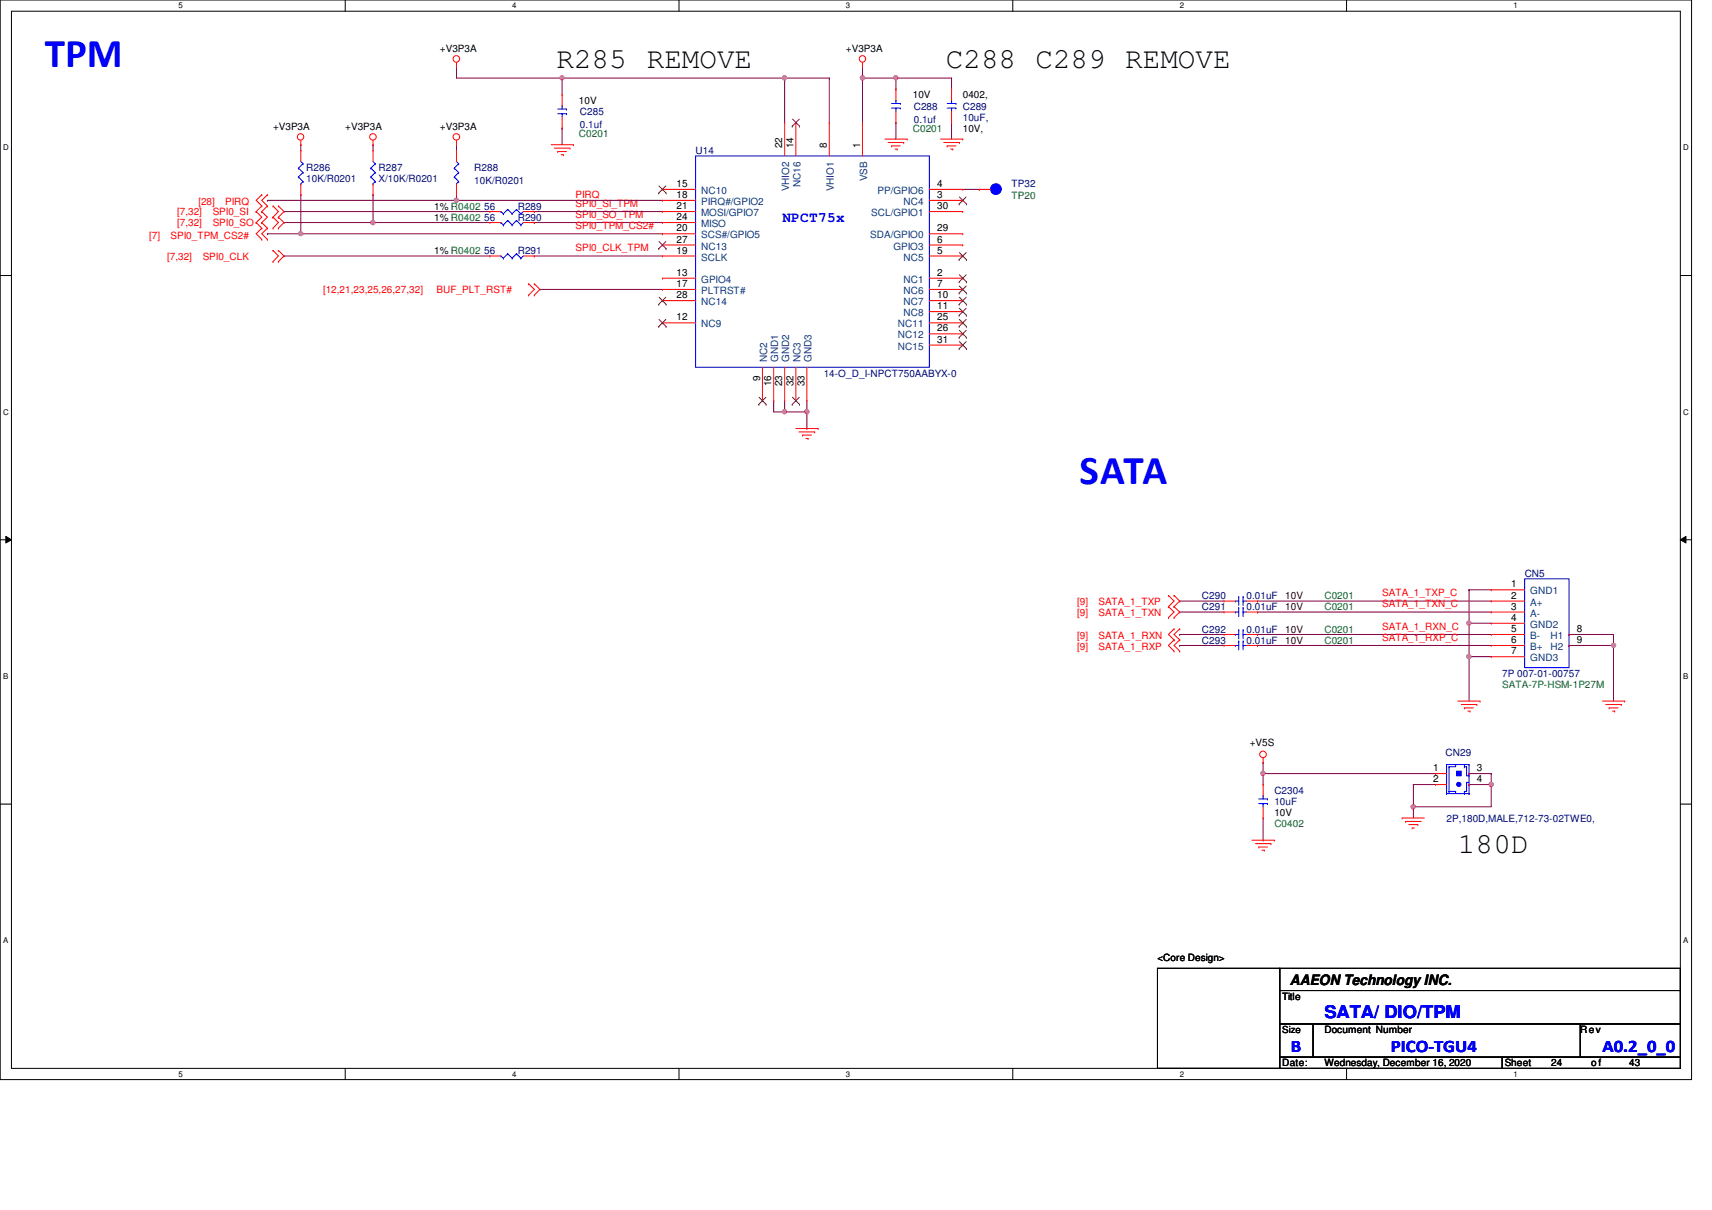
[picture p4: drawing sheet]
<svg xmlns="http://www.w3.org/2000/svg" width="297mm" height="210mm" viewBox="0 0 297 210" stroke-linecap="round" stroke-linejoin="round" font-family="sans-serif">
<path d="M0 0h293.5v187.3h-293.5zM2 1.9h289.5v183.4h-289.5z" fill="none" stroke="#000" stroke-width=".17"/>
<g fill="#fff">
<path d="M30.9 .2h.8v1.5h-.8z"/>
<path d="M30.9 185.5h.8v1.6h-.8z"/>
</g>
<path d="M59.9 0v1.9M59.9 185.3v2" fill="none" stroke="#000" stroke-width=".17"/>
<g fill="#fff">
<path d="M88.9 .2h.7v1.5h-.7z"/>
<path d="M88.9 185.5h.7v1.6h-.7z"/>
</g>
<path d="M117.8 0v1.9M117.8 185.3v2" fill="none" stroke="#000" stroke-width=".17"/>
<g fill="#fff">
<path d="M146.8 .2h.7v1.5h-.7z"/>
<path d="M146.8 185.5h.7v1.6h-.7z"/>
</g>
<path d="M175.7 0v1.9M175.7 185.3v2" fill="none" stroke="#000" stroke-width=".17"/>
<g fill="#fff">
<path d="M204.7 .2h.7v1.5h-.7z"/>
<path d="M204.7 185.5h.7v1.6h-.7z"/>
</g>
<path d="M233.6 0v1.9M233.6 185.3v2" fill="none" stroke="#000" stroke-width=".17"/>
<g fill="#fff">
<path d="M262.6 .2h.8v1.5h-.8z"/>
<path d="M262.6 185.5h.8v1.6h-.8z"/>
<path d="M.5 24.8h1v1.6h-1z"/>
<path d="M292.1 24.8h.9v1.6h-.9z"/>
<path d="M.5 70.7h1v1.5h-1z"/>
<path d="M292.1 70.7h.9v1.5h-.9z"/>
</g>
<path d="M0 47.8h2M291.5 47.8h2" fill="none" stroke="#000" stroke-width=".17"/>
<g fill="#fff">
<path d="M.5 116.5h.9v1.6h-.9z"/>
<path d="M292.1 116.5h.8v1.6h-.8z"/>
</g>
<path d="M0 93.6h2M1 93l1 .6-1 .6zM291.5 93.6l1-.6v1.2zM291.5 93.6h2" fill="none" stroke="#000" stroke-width=".17"/>
<path d="M1 93l1 .6-1 .6zM291.5 93.6l1-.6v1.2z" fill="#000"/>
<g fill="#fff">
<path d="M.5 162.4h.9v1.5h-.9z"/>
<path d="M292.1 162.4h.8v1.5h-.8z"/>
</g>
<path d="M0 139.5h2M291.5 139.5h2" fill="none" stroke="#000" stroke-width=".17"/>
<g fill="none" stroke="#800040" stroke-width=".17">
<path d="M204.7 104.3h.1M204.7 106.2h.1M204.7 104.3h7.7M204.7 106.2h7.7M218.2 104.3h.1M218.2 106.2h.1M218.2 104.3h40.5M218.2 106.2h40.5M254.9 113.9h.1M254.9 102.3h.1M254.9 108.1h.1M254.9 102.3v5.8"/>
<path d="M254.9 113.9v7.7M254.9 102.3h3.8M254.9 108.1h3.8"/>
</g>
<circle cx="254.9" cy="108.1" r=".37" fill="#f0f"/>
<circle cx="254.9" cy="108.1" r=".37" fill="none" stroke="#f0f" stroke-width=".17"/>
<path d="M204.7 110.1h.1M204.7 112h.1M204.7 110.1h7.7M204.7 112h7.7M218.2 110.1h.1M218.2 112h.1M218.2 110.1h40.5M218.2 112h40.5M254.9 108.1h.1M254.9 113.9h.1M254.9 108.1v5.8M254.9 113.9h3.8" fill="none" stroke="#800040" stroke-width=".17"/>
<circle cx="254.9" cy="113.9" r=".37" fill="#f0f"/>
<circle cx="254.9" cy="113.9" r=".37" fill="none" stroke="#f0f" stroke-width=".17"/>
<path d="M272.2 110.1h.1M272.2 112h.1M272.2 110.1h7.7M272.2 112h7.7M279.9 110.1h.1M279.9 112h.1M279.9 110.1v11.5" fill="none" stroke="#800040" stroke-width=".17"/>
<circle cx="280" cy="111.9" r=".37" fill="#f0f"/>
<circle cx="280" cy="111.9" r=".37" fill="none" stroke="#f0f" stroke-width=".17"/>
<g fill="none" stroke="#800040" stroke-width=".17">
<path d="M79.2 11.6h.1M79.2 11.6v1.9h64.7M97.5 13.5h.1M136.1 13.5h.1M136.1 13.5v7.8M143.9 13.5h.1M143.9 13.5v7.8M149.6 13.5h.1M149.6 11.6v1.9M49.3 38.6h.1M49.3 36.7h.1M49.3 38.6h15.4"/>
<path d="M49.3 36.7h35.7M92.7 38.6h.1M92.7 36.7h.1M92.7 38.6h22.2M92.7 36.7h22.2M46.4 40.6h.1M46.4 40.6h5.8M49.3 44.4h.1M49.3 44.4h35.7M92.7 44.4h.1M92.7 44.4h22.2M93.7 50.2h.1"/>
<path d="M93.7 50.2h21.2"/>
</g>
<circle cx="97.5" cy="13.5" r=".38" fill="#f0f"/>
<circle cx="97.5" cy="13.5" r=".38" fill="none" stroke="#f0f" stroke-width=".17"/>
<circle cx="136.1" cy="13.5" r=".38" fill="#f0f"/>
<circle cx="136.1" cy="13.5" r=".38" fill="none" stroke="#f0f" stroke-width=".17"/>
<path d="M149.6 13.5h5.8M155.4 13.5h.1M155.4 15.5h.1M155.4 13.5v2M155.4 21.3h.1M155.4 21.3v2.8M165.1 21.3h.1M165.1 21.3v2.8" fill="none" stroke="#800040" stroke-width=".17"/>
<circle cx="155.4" cy="13.5" r=".38" fill="#f0f"/>
<circle cx="155.4" cy="13.5" r=".38" fill="none" stroke="#f0f" stroke-width=".17"/>
<path d="M149.6 13.5v7.8M149.6 21.3h.1" fill="none" stroke="#800040" stroke-width=".17"/>
<circle cx="149.6" cy="13.5" r=".38" fill="#f0f"/>
<circle cx="149.6" cy="13.5" r=".38" fill="none" stroke="#f0f" stroke-width=".17"/>
<g fill="none" stroke="#800040" stroke-width=".17">
<path d="M97.5 13.5h.1M97.5 13.5v2.9M155.4 13.5h9.7M165.1 13.5h.1M165.1 15.5h.1M165.1 13.5v2M97.5 22.2h.1M97.5 22.2v2.9M134.2 69.5h.1M134.2 69.5v2h1.9M136.1 71.5h.1M140 71.5h.1"/>
<path d="M140 74.3h.1M140 69.5v4.8"/>
</g>
<circle cx="140" cy="71.4" r=".38" fill="#f0f"/>
<circle cx="140" cy="71.4" r=".38" fill="none" stroke="#f0f" stroke-width=".17"/>
<path d="M136.1 71.5h.1M136.1 69.5v2" fill="none" stroke="#800040" stroke-width=".17"/>
<circle cx="136.1" cy="71.4" r=".38" fill="#f0f"/>
<circle cx="136.1" cy="71.4" r=".38" fill="none" stroke="#f0f" stroke-width=".17"/>
<path d="M64.7 33.8h.1M64.7 38.6h.1M64.7 33.8v4.8M64.7 38.6h20.3M79.2 33.8h.1M79.2 34.8h.1M79.2 25.1h.1M79.2 25.1v1M79.2 33.8v1M79.2 34.8h35.7M136.1 71.5h3.9M140 71.5h.1" fill="none" stroke="#800040" stroke-width=".17"/>
<circle cx="64.7" cy="38.6" r=".38" fill="#f0f"/>
<circle cx="64.7" cy="38.6" r=".38" fill="none" stroke="#f0f" stroke-width=".17"/>
<path d="M52.2 25.1h.1M52.2 33.8h.1M52.2 25.1v1M52.2 33.8v6.8M64.7 25.1h.1M64.7 25.1v1M52.2 40.6h.1M52.2 40.6h62.7" fill="none" stroke="#800040" stroke-width=".17"/>
<circle cx="52.2" cy="40.5" r=".37" fill="#f0f"/>
<circle cx="52.2" cy="40.5" r=".37" fill="none" stroke="#f0f" stroke-width=".17"/>
<path d="M167 32.9h2.9M169.9 32.9h.1M219.2 132.2h.1M219.2 132.2v2h29.9M249.1 134.2h.1M219.2 145.8h.1M219.2 141.9v3.9" fill="none" stroke="#800040" stroke-width=".17"/>
<circle cx="219.1" cy="134.1" r=".38" fill="#f0f"/>
<circle cx="219.1" cy="134.1" r=".38" fill="none" stroke="#f0f" stroke-width=".17"/>
<path d="M219.2 134.2h.1M219.2 134.2v1.9M245.2 140h.1M245.2 140h13.5" fill="none" stroke="#800040" stroke-width=".17"/>
<circle cx="245.2" cy="139.9" r=".38" fill="#f0f"/>
<circle cx="245.2" cy="139.9" r=".38" fill="none" stroke="#f0f" stroke-width=".17"/>
<path d="M245.2 140h.1M245.2 140v1.9M254.9 134.2h.1M254.9 136.1h.1M254.9 134.2h3.8M258.7 134.2h.1M258.7 134.2v1.9h-3.8" fill="none" stroke="#800040" stroke-width=".17"/>
<circle cx="258.7" cy="136.1" r=".37" fill="#f0f"/>
<circle cx="258.7" cy="136.1" r=".37" fill="none" stroke="#f0f" stroke-width=".17"/>
<path d="M46.4 34.8h.1M46.4 34.8h32.8M245.2 136.1h.1M245.2 136.1h3.9M245.2 136.1v3.9M258.7 136.1h.1M258.7 136.1v3.9" fill="none" stroke="#800040" stroke-width=".17"/>
<circle cx="79.2" cy="34.7" r=".37" fill="#f0f"/>
<circle cx="79.2" cy="34.7" r=".37" fill="none" stroke="#f0f" stroke-width=".17"/>
<g fill="none" stroke="#f00" stroke-width=".17">
<path d="M79.2 11.6h.1M79.2 10.8v.8M149.6 11.6h.1M149.6 10.8v.8M155.4 15.5h.1M155.4 15.5v1.9M155.4 19.3v2M44.4 38.6h.1M44.4 36.7h.1M44.4 38.6l1 1M44.4 36.7l1 1-1 .9M45.4 38.6h.1"/>
<path d="M45.4 39.6h.1M45.4 36.7h.1M45.4 33.8h.1M45.4 35.7h.1M45.4 33.8l-1 1 1 .9M45.4 38.6l1 1M45.4 36.7l1 1-1 .9M45.4 39.6l-1 1 1 .9M45.4 35.7l-1 1M46.4 39.6h.1M46.4 33.8h.1M46.4 35.7h.1"/>
<path d="M46.4 39.6l-1 1 1 .9M46.4 35.7l-1 1M46.4 33.8l-1 1 1 .9M47.4 39.6h.1M47.4 37.7h.1M47.4 35.7h.1M47.4 37.7l.9 .9-.9 1M47.4 35.7l.9 1-.9 1M48.3 37.7h.1M48.3 39.6h.1M48.3 35.7h.1M48.3 37.7l1 .9-1 1"/>
<path d="M48.3 35.7l1 1-1 1M52.2 25.1h.1M52.2 24.3v.8M64.7 25.1h.1M64.7 24.3v.8M79.2 25.1h.1M79.2 26.1h.1M79.2 33.8h.1M79.2 24.3v.8M79.2 26.1v1.9M79.2 31.9v1.9M85 38.6h.1"/>
<path d="M85 38.6h1.9M90.8 38.6h1.9M92.7 38.6h.1M95.6 25.1h3.9M96.2 25.7h2.7M96.8 26.3h.1M96.8 26.3h1.5M97.4 26.8h.3M97.7 26.8h.1M98.9 25.7h.1M99.5 25.1h.1M114.9 32.9h.1"/>
<path d="M114.9 34.8h.1M114.9 36.7h.1M114.9 38.6h.1M114.9 38.6h5.8M114.9 34.8h5.8M114.9 32.9h5.8M114.9 36.7h5.8M136.1 21.3h.1M136.1 21.3v5.8M138.1 21.3h.1M138.1 21.3v5.8M143.9 21.3h.1"/>
<path d="M143.9 21.3v5.8M149.6 21.3h.1M149.6 21.3v5.8M153.5 24.1h3.9M154.1 24.7h2.7M154.7 25.3h.1M154.7 25.3h1.5M155.3 25.9h.4M155.4 21.3h.1M155.7 25.9h.1M156.8 24.7h.1M157.4 24.1h.1"/>
<path d="M161.2 34.8h5.8M161.2 32.9h5.8M161.2 36.7h5.8M163.2 24.1h3.8M163.7 24.7h2.8M164.3 25.3h.1M164.3 25.3h1.6M164.9 25.9h.4M165.3 25.9h.1M166.5 24.7h.1M167 24.1h.1M167 34.8h.1"/>
<path d="M167 32.9h.1M167 36.7h.1M45.4 41.5h.1M46.4 41.5h.1M47.4 45.4h.1M47.4 43.4h.1M47.4 43.4l.9 1-.9 1M48.3 43.4h.1M48.3 45.4h.1M48.3 43.4l1 1-1 1M85 44.4h.1M85 44.4h1.9"/>
<path d="M90.8 44.4h1.9M91.7 51.2h.1M91.7 49.2h.1M91.7 49.2l1 1-1 1M92.7 49.2h.1M92.7 51.2h.1M92.7 44.4h.1M92.7 49.2l1 1-1 1M114.9 56h.1M114.9 48.3h.1M114.9 50.2h.1M114.9 44.4h.1"/>
<path d="M114.9 40.6h.1M114.9 42.5h.1M114.9 52.2h.1M114.9 48.3h5.8M114.9 44.4h5.8M114.9 42.5h5.8M114.9 50.2h5.8M114.9 52.2h5.8M114.9 56h5.8M114.9 40.6h5.8M161.2 48.3h5.8M161.2 44.4h5.8"/>
<path d="M161.2 42.5h5.8M161.2 50.2h5.8M161.2 52.2h5.8M161.2 54.1h5.8M161.2 56h5.8M161.2 40.6h5.8M161.2 57.9h5.8M161.2 59.9h5.8M167 48.3h.1M167 44.4h.1M167 42.5h.1M167 50.2h.1"/>
<path d="M167 52.2h.1M167 54.1h.1M167 56h.1M167 57.9h.1M167 40.6h.1M167 59.9h.1M132.3 69.5h.1M132.3 63.7v5.8M134.2 69.5h.1M134.2 63.7v5.8M136.1 69.5h.1M136.1 63.7v5.8"/>
<path d="M138.1 69.5h.1M138.1 74.3h3.8M138.1 63.7v5.8M138.6 74.9h2.7M139.2 75.5h.1M139.2 75.5h1.6M139.8 76.1h.4M140 69.5h.1M140 63.7v5.8M140.2 76.1h.1M141.3 74.9h.1M141.9 74.3h.1"/>
<path d="M202.7 105.2h.1M202.7 103.3h.1M202.7 107.1h.1M202.7 103.3l1 1-1 .9M202.7 105.2l1 1-1 .9M203.7 103.3h.1M203.7 105.2h.1M203.7 107.1h.1M203.7 109.1h.1M203.7 111h.1M203.7 112.9h.1M203.7 103.3l1 1-1 .9"/>
<path d="M203.7 105.2l1 1-1 .9M203.7 109.1l-1 1 1 .9M203.7 111l-1 1 1 .9M204.7 109.1h.1M204.7 111h.1M204.7 112.9h.1M204.7 109.1l-1 1 1 .9M204.7 111l-1 1 1 .9M212.4 104.3h.1M212.4 106.2h.1M212.4 110.1h.1M212.4 112h.1"/>
<path d="M212.4 104.3h1.9M212.4 106.2h1.9M212.4 110.1h1.9M212.4 112h1.9M216.3 104.3h1.9M216.3 106.2h1.9M216.3 110.1h1.9M216.3 112h1.9M218.2 104.3h.1M218.2 106.2h.1M218.2 110.1h.1M218.2 112h.1"/>
<path d="M258.7 102.3h.1M258.7 104.3h.1M258.7 106.2h.1M258.7 108.1h.1M258.7 110.1h.1M258.7 112h.1M258.7 113.9h.1M258.7 104.3h5.8M258.7 106.2h5.8M258.7 110.1h5.8M258.7 102.3h5.8M258.7 108.1h5.8"/>
<path d="M258.7 112h5.8M258.7 113.9h5.8M272.2 110.1h.1M272.2 112h.1M219.2 132.2h.1M219.2 131.5v.7M252.9 121.6h3.9M253.5 122.2h2.7M254.1 122.8h.1M254.1 122.8h1.5M254.7 123.4h.4M255.1 123.4h.1"/>
<path d="M256.2 122.2h.1M256.8 121.6h.1M278 121.6h3.9M278.6 122.2h2.7M279.2 122.8h.1M279.2 122.8h1.6M279.8 123.4h.4M280.2 123.4h.1M281.3 122.2h.1M281.9 121.6h.1M217.2 145.8h3.9M217.8 146.3h2.7"/>
<path d="M218.4 146.9h.1M218.4 146.9h1.5M218.9 147.5h.5M219.4 147.5h.1M220.5 146.3h.1M221.1 145.8h.1M243.3 141.9h.1M243.3 141.9h3.8M243.9 142.5h.1M243.9 142.5h2.7M244.4 143h1.6M245 143.6h.1"/>
<path d="M245 143.6h.4M246 143h.1"/>
<circle cx="79.2" cy="10.2" r=".57"/>
<circle cx="149.6" cy="10.2" r=".56"/>
<circle cx="52.1" cy="23.7" r=".56"/>
<circle cx="64.7" cy="23.8" r=".56"/>
<circle cx="79.2" cy="23.8" r=".56"/>
<circle cx="219.1" cy="130.9" r=".57"/>
</g>
<path d="M200.8 168h21.2v17.3h-21.2zM222 168h69.5v3.8h-69.5zM222 171.8h69.5v5.8h-69.5zM222 177.6h5.8v5.8h-5.8zM227.8 177.6h46.4v5.8h-46.4zM274.2 177.6h17.3v5.8h-17.3zM222 183.4h38.6v1.9h-38.6zM260.6 183.4h30.9v1.9h-30.9z" fill="none" stroke="#000" stroke-width=".17"/>
<g fill="none" stroke="#00f" stroke-width=".17">
<path d="M154.7 17.9h1.5M154.7 18.8h1.5M155.4 17.4h.1M155.4 18.8h.1M155.4 17.4v.5M155.4 18.8v.5M156.2 17.9h.1M156.2 18.8h.1M78.8 29.2h.1M78.8 30.7h.1M78.8 30.7l.8 .8M78.8 29.2l.8 .7"/>
<path d="M79.2 31.9h.1M79.2 28l.4 .4M79.6 31.5h.1M79.6 28.4h.1M79.6 29.9h.1M79.6 31.5l-.4 .4M79.6 28.4l-.8 .8M79.6 29.9l-.8 .8M86.9 38.6h.1M86.9 38.6l.4 .4M87.3 39h.1M88.1 38.2h.1"/>
<path d="M88.1 38.2l-.8 .8M88.1 38.2l.8 .8M88.9 39h.1M89.6 38.2h.1M89.6 38.2l.8 .8M89.6 38.2l-.7 .8M90.4 39h.1M90.8 38.6l-.4 .4M120.7 27.1h40.5v36.6h-40.5zM86.9 44.4h.1M86.9 44.4l.4 .4M87.3 44.8h.1"/>
<path d="M88.1 44h.1M88.1 44l-.8 .8M88.1 44l.8 .8M88.9 44.8h.1M89.6 44h.1M89.6 44l.8 .8M89.6 44l-.7 .8M90.4 44.8h.1M90.8 44.4l-.4 .4M214.3 104.3h.1M214.3 106.2h.1M214.3 110.1h.1"/>
<path d="M214.3 112h.1M214.3 104.3h.6M214.3 106.2h.6M214.3 110.1h.6M214.3 112h.6M214.9 103.5h.1M214.9 105.4h.1M214.9 109.3h.1M214.9 111.2h.1M214.9 103.5v1.5M214.9 105.4v1.6M214.9 109.3v1.5"/>
<path d="M214.9 111.2v1.5M215.7 103.5h.1M215.7 104.3h.1M215.7 105.4h.1M215.7 106.2h.1M215.7 109.3h.1M215.7 110.1h.1M215.7 111.2h.1M215.7 112h.1M215.7 104.3h.6M215.7 103.5v1.5M215.7 105.4v1.6"/>
<path d="M215.7 109.3v1.5M215.7 111.2v1.5M215.7 106.2h.6M215.7 110.1h.6M215.7 112h.6M264.5 100.4h7.7v15.4h-7.7z"/>
</g>
<g fill="none" stroke="#804000" stroke-width=".17">
<path d="M114.3 33.5h.1M114.3 32.3l1.3 1.2M115.5 32.3l-1.2 1.2M115.6 33.5h.1M137.5 21.9h.1M137.5 20.7l1.2 1.2M138.7 20.7l-1.2 1.2M138.7 21.9h.1M166.4 35.4h.1M166.5 34.2l1.2 1.2M167.6 34.2l-1.2 1.2M167.7 35.4h.1"/>
<path d="M114.3 56.6h.1M114.3 43.1h.1M114.3 52.8h.1M114.3 55.4l1.3 1.2M114.3 41.9l1.3 1.2M114.3 51.6l1.3 1.2M115.5 55.4l-1.2 1.2M115.5 41.9l-1.2 1.2M115.5 51.6l-1.2 1.2M115.6 56.6h.1M115.6 43.1h.1M115.6 52.8h.1"/>
<path d="M166.4 48.9h.1M166.4 45h.1M166.4 50.8h.1M166.4 52.8h.1M166.4 54.7h.1M166.4 56.6h.1M166.4 58.5h.1M166.5 47.7l1.2 1.2M166.5 43.8l1.2 1.2M166.5 49.6l1.2 1.2M166.5 51.6l1.2 1.2M166.5 53.5l1.2 1.2"/>
<path d="M166.5 55.4l1.2 1.2M166.5 57.3l1.2 1.2M166.5 59.3l1.2 1.2M167.6 47.7l-1.2 1.2M167.6 43.8l-1.2 1.2M167.6 49.6l-1.2 1.2M167.6 51.6l-1.2 1.2M167.6 53.5l-1.2 1.2M167.6 55.4l-1.2 1.2M167.6 57.3l-1.2 1.2M167.6 59.3l-1.2 1.2M167.7 48.9h.1"/>
<path d="M167.7 45h.1M167.7 50.8h.1M167.7 52.8h.1M167.7 54.7h.1M167.7 56.6h.1M167.7 58.5h.1M131.7 70.1h.1M131.7 68.9l1.2 1.2M132.9 68.9l-1.2 1.2M132.9 70.1h.1M137.5 70.1h.1M137.5 68.9l1.2 1.2"/>
<path d="M138.7 68.9l-1.2 1.2M138.7 70.1h.1M166.4 60.5h.1M167.7 60.5h.1"/>
</g>
<circle cx="172.8" cy="32.8" r=".94" fill="#00f"/>
<g fill="none" stroke="#00f" stroke-width=".17">
<path d="M96.8 18.9h1.5M96.8 19.7h1.5M97.5 18.4h.1M97.5 19.7h.1M97.5 18.4v.5M97.5 19.7v.6M98.3 18.9h.1M98.3 19.7h.1M164.3 17.9h1.6M164.3 18.8h1.6M165.1 17.4h.1M165.1 18.8h.1"/>
<path d="M165.1 17.4v.5M165.1 18.8v.5M165.9 17.9h.1M165.9 18.8h.1M51.8 29.2h.1M51.8 30.7h.1M51.8 30.7l.8 .8M51.8 29.2l.8 .7M52.2 31.9h.1M52.2 28l.4 .4M52.6 31.5h.1M52.6 28.4h.1"/>
<path d="M52.6 29.9h.1M52.6 31.5l-.4 .4M52.6 28.4l-.8 .8M52.6 29.9l-.8 .8M64.3 29.2h.1M64.3 30.7h.1M64.3 30.7l.8 .8M64.3 29.2l.8 .7M64.7 31.9h.1M64.7 28l.4 .4M65.1 31.5h.1M65.1 28.4h.1"/>
<path d="M65.1 29.9h.1M65.1 31.5l-.4 .4M65.1 28.4l-.8 .8M65.1 29.9l-.8 .8M86.9 36.7h.1M86.9 36.7l.4 .4M87.3 37.1h.1M88.1 36.3h.1M88.1 36.3l-.8 .8M88.1 36.3l.8 .8M88.9 37.1h.1M89.6 36.3h.1"/>
<path d="M89.6 36.3l.8 .8M89.6 36.3l-.7 .8M90.4 37.1h.1M90.8 36.7l-.4 .4M218.4 138.6h1.5M218.4 139.4h1.5M219.2 138h.1M219.2 139.4h.1M219.2 138v.6M219.2 139.4v.6M219.9 138.6h.1M219.9 139.4h.1"/>
<path d="M251 137.7h.1M254.9 132.6h.1M254.9 137.7h.1M254.9 132.6h-3.9v5.1M254.9 132.6v5.1"/>
<circle cx="172.8" cy="32.8" r=".94"/>
</g>
<g fill="none" stroke="#f00" stroke-width=".17">
<path d="M97.5 16.4h.1M97.5 16.4v2M165.1 15.5h.1M165.1 15.5v1.9M165.1 19.3v2M52.2 26.1h.1M52.2 33.8h.1M52.2 26.1v1.9M52.2 31.9v1.9M64.7 26.1h.1M64.7 33.8h.1M64.7 26.1v1.9"/>
<path d="M64.7 31.9v1.9M85 36.7h.1M85 36.7h1.9M90.8 36.7h1.9M92.7 36.7h.1M97.5 22.2h.1M97.5 20.3v1.9M165.1 21.3h.1M169.9 32.9h.1M169.9 32.9h2M219.2 136.1h.1M219.2 136.1v1.9"/>
<path d="M219.2 140v1.9M219.2 141.9h.1"/>
</g>
<path d="M252.7 133.8h.8v.8h-.8z" fill-rule="evenodd" fill="#00f"/>
<path d="M252.7 133.8h.8v.8h-.8z" fill="none" stroke="#00f" stroke-width=".17"/>
<circle cx="253.1" cy="136.1" r=".37" fill="#00f"/>
<g fill="none" stroke="#00f" stroke-width=".17">
<path d="M251 137.7h3.9M251.4 137.3h.1M251.4 133h.1M251.4 133v4.3M251.4 137.3h1.2M252.6 137.3h.1M252.6 132.6h.1M252.6 132.6v.4h-1.2M252.6 137.3v.4M254.1 133h.1M254.1 137.7h.1M254.1 137.3h.1"/>
<path d="M254.1 133h.4M254.1 132.6v.4M254.1 137.3v.4M254.5 133h.1M254.5 135.7h.1M254.5 133v1.6h.4M254.5 135.7v1.6h-.4M254.5 135.7h.4M254.9 134.6h.1M254.9 137.7h.1"/>
<circle cx="253.1" cy="136.1" r=".37"/>
</g>
<path d="M249.1 134.2h.1M249.1 136.1h.1M249.1 134.2h1.9M249.1 136.1h1.9M254.9 134.2h.1M254.9 136.1h.1" fill="none" stroke="#f00" stroke-width=".17"/>
<circle cx="254.9" cy="108.1" r=".37" fill="#f0f"/>
<circle cx="254.9" cy="108.1" r=".37" fill="none" stroke="#f0f" stroke-width=".17"/>
<circle cx="254.9" cy="113.9" r=".37" fill="#f0f"/>
<circle cx="254.9" cy="113.9" r=".37" fill="none" stroke="#f0f" stroke-width=".17"/>
<circle cx="280" cy="111.9" r=".37" fill="#f0f"/>
<circle cx="280" cy="111.9" r=".37" fill="none" stroke="#f0f" stroke-width=".17"/>
<circle cx="97.5" cy="13.5" r=".38" fill="#f0f"/>
<circle cx="97.5" cy="13.5" r=".38" fill="none" stroke="#f0f" stroke-width=".17"/>
<circle cx="136.1" cy="13.5" r=".38" fill="#f0f"/>
<circle cx="136.1" cy="13.5" r=".38" fill="none" stroke="#f0f" stroke-width=".17"/>
<circle cx="155.4" cy="13.5" r=".38" fill="#f0f"/>
<circle cx="155.4" cy="13.5" r=".38" fill="none" stroke="#f0f" stroke-width=".17"/>
<circle cx="149.6" cy="13.5" r=".38" fill="#f0f"/>
<circle cx="149.6" cy="13.5" r=".38" fill="none" stroke="#f0f" stroke-width=".17"/>
<circle cx="140" cy="71.4" r=".38" fill="#f0f"/>
<circle cx="140" cy="71.4" r=".38" fill="none" stroke="#f0f" stroke-width=".17"/>
<circle cx="136.1" cy="71.4" r=".38" fill="#f0f"/>
<circle cx="136.1" cy="71.4" r=".38" fill="none" stroke="#f0f" stroke-width=".17"/>
<circle cx="64.7" cy="38.6" r=".38" fill="#f0f"/>
<circle cx="64.7" cy="38.6" r=".38" fill="none" stroke="#f0f" stroke-width=".17"/>
<circle cx="52.2" cy="40.5" r=".37" fill="#f0f"/>
<circle cx="52.2" cy="40.5" r=".37" fill="none" stroke="#f0f" stroke-width=".17"/>
<circle cx="219.1" cy="134.1" r=".38" fill="#f0f"/>
<circle cx="219.1" cy="134.1" r=".38" fill="none" stroke="#f0f" stroke-width=".17"/>
<circle cx="245.2" cy="139.9" r=".38" fill="#f0f"/>
<circle cx="245.2" cy="139.9" r=".38" fill="none" stroke="#f0f" stroke-width=".17"/>
<circle cx="258.7" cy="136.1" r=".37" fill="#f0f"/>
<circle cx="258.7" cy="136.1" r=".37" fill="none" stroke="#f0f" stroke-width=".17"/>
<circle cx="79.2" cy="34.7" r=".37" fill="#f0f"/>
<circle cx="79.2" cy="34.7" r=".37" fill="none" stroke="#f0f" stroke-width=".17"/>
<g font-size="7.1" fill="#00f">
<text x="7.8" y="11.6">TPM</text>
<text x="187.3" y="84">SATA</text>
</g>
<g font-size="5.1">
<text x="96.6" y="11.8">R285 REMOVE</text>
<text x="164.1" y="11.8">C288 C289 REMOVE</text>
<text x="252.9" y="147.9">180D</text>
</g>
<g font-size="3" fill="#00f">
<text x="229.8" y="176.6">SATA/ DIO/TPM</text>
<text x="224" y="182.5">B</text>
<text x="241.3" y="182.5">PICO-TGU4</text>
<text x="278" y="182.5">A0.2_0_0</text>
</g>
<text font-size="2.5" fill="#00f" x="135.8" y="38.6">NPCT75x</text>
<text font-size="2.5" x="223.8" y="170.8">AAEON Technology INC.</text>
<g font-size="1.7">
<text x="76.3" y="9">+V3P3A</text>
<text x="146.8" y="9">+V3P3A</text>
<text x="158.4" y="17.1">10V</text>
<text x="167" y="17.1">0402,</text>
<text x="47.4" y="22.5">+V3P3A</text>
<text x="59.9" y="22.5">+V3P3A</text>
<text x="76.3" y="22.5">+V3P3A</text>
<text x="100.5" y="18">10V</text>
<text x="167" y="22.9">10V,</text>
<text x="135.7" y="25.7" transform="rotate(-90 135.7 25.7)">22</text>
<text x="137.7" y="25.7" transform="rotate(-90 137.7 25.7)">14</text>
<text x="143.5" y="25.7" transform="rotate(-90 143.5 25.7)">8</text>
<text x="149.2" y="25.7" transform="rotate(-90 149.2 25.7)">1</text>
<text x="117.4" y="32.4">15</text>
<text x="117.4" y="34.3">18</text>
<text x="162.6" y="34.3">3</text>
<text x="162.6" y="32.4">4</text>
<text x="75.4" y="38.3">1% R0402</text>
<text x="75.4" y="36.4">1% R0402</text>
<text x="117.4" y="40.1">20</text>
<text x="117.4" y="36.3">21</text>
<text x="117.4" y="38.2">24</text>
<text x="162.6" y="40.1">29</text>
<text x="162.6" y="36.3">30</text>
<text x="75.4" y="44.1">1% R0402</text>
<text x="117.4" y="47.8">13</text>
<text x="117.4" y="44">19</text>
<text x="117.4" y="42.1">27</text>
<text x="162.6" y="47.8">2</text>
<text x="162.6" y="44">5</text>
<text x="162.6" y="42.1">6</text>
<text x="117.4" y="49.8">17</text>
<text x="117.4" y="51.7">28</text>
<text x="162.6" y="49.8">7</text>
<text x="162.6" y="51.7">10</text>
<text x="162.6" y="53.6">11</text>
<text x="117.4" y="55.6">12</text>
<text x="162.6" y="55.6">25</text>
<text x="162.6" y="57.5">26</text>
<text x="162.6" y="59.4">31</text>
<text x="131.9" y="66" transform="rotate(-90 131.9 66)">9</text>
<text x="133.8" y="67" transform="rotate(-90 133.8 67)">16</text>
<text x="135.7" y="67" transform="rotate(-90 135.7 67)">23</text>
<text x="137.7" y="67" transform="rotate(-90 137.7 67)">32</text>
<text x="139.6" y="67" transform="rotate(-90 139.6 67)">33</text>
<text x="262.2" y="101.9">1</text>
<text x="262.2" y="103.8">2</text>
<text x="262.2" y="105.7">3</text>
<text x="262.2" y="107.7">4</text>
<text x="262.2" y="109.6">5</text>
<text x="262.2" y="111.5">6</text>
<text x="262.2" y="113.5">7</text>
<text x="273.6" y="109.6">8</text>
<text x="273.6" y="111.5">9</text>
<text x="216.8" y="129.4">+V5S</text>
<text x="248.7" y="133.8">1</text>
<text x="248.7" y="135.7">2</text>
<text x="256.2" y="133.8">3</text>
<text x="256.2" y="135.7">4</text>
<text x="221.1" y="141.6">10V</text>
<text x="200.8" y="166.7">&lt;Core Design&gt;</text>
<text x="222.5" y="173.4">Title</text>
<text x="222.5" y="179.2">Size</text>
<text x="229.8" y="179.2">Document Number</text>
<text x="274.2" y="179.2">Rev</text>
<text x="222.5" y="185">Date:</text>
<text x="229.8" y="185">Wednesday, December 16, 2020</text>
<text x="261.1" y="185">Sheet</text>
<text x="269.2" y="185">24</text>
<text x="276.1" y="185">of</text>
<text x="282.7" y="185">43</text>
</g>
<g font-size="1.7" fill="#008000">
<text x="100.5" y="23.8">C0201</text>
<text x="158.4" y="22.9">C0201</text>
<text x="175.5" y="34.5">TP20</text>
<text x="229.8" y="103.9">C0201</text>
<text x="229.8" y="105.9">C0201</text>
<text x="229.8" y="109.7">C0201</text>
<text x="229.8" y="111.7">C0201</text>
<text x="260.6" y="119.4">SATA-7P-HSM-1P27M</text>
<text x="221.1" y="143.5">C0402</text>
</g>
<g font-size="1.7" fill="#000080">
<text x="100.6" y="20">C285</text>
<text x="100.6" y="22.3">0.1uf</text>
<text x="158.5" y="19">C288</text>
<text x="158.5" y="21.3">0.1uf</text>
<text x="167" y="19">C289</text>
<text x="167" y="20.9">10uF,</text>
<text x="53.1" y="29.6">R286</text>
<text x="65.7" y="29.6">R287</text>
<text x="82.3" y="29.6">R288</text>
<text x="120.7" y="26.7">U14</text>
<text x="53.1" y="31.5">10K/R0201</text>
<text x="65.7" y="31.5">X/10K/R0201</text>
<text x="82.3" y="31.9">10K/R0201</text>
<text x="175.5" y="32.5">TP32</text>
<text x="84" y="38.3">56</text>
<text x="84" y="36.4">56</text>
<text x="89.8" y="38.3">R290</text>
<text x="89.8" y="36.4">R289</text>
<text x="84" y="44.1">56</text>
<text x="89.8" y="44.1">R291</text>
<text x="142.9" y="65.3">14-O_D_I-NPCT750AABYX-0</text>
<text x="264.5" y="100.1">CN5</text>
<text x="208.5" y="103.9">C290</text>
<text x="208.5" y="105.9">C291</text>
<text x="216.3" y="103.9">0.01uF</text>
<text x="216.3" y="105.9">0.01uF</text>
<text x="208.5" y="109.7">C292</text>
<text x="208.5" y="111.7">C293</text>
<text x="216.3" y="109.7">0.01uF</text>
<text x="216.3" y="111.7">0.01uF</text>
<text x="260.6" y="117.4">7P 007-01-00757</text>
<text x="250.8" y="131.1">CN29</text>
<text x="221.1" y="137.7">C2304</text>
<text x="221.1" y="139.7">10uF</text>
<text x="251" y="142.5">2P,180D,MALE,712-73-02TWE0,</text>
</g>
<g font-size="1.7" fill="#f00">
<text x="34.4" y="35.6">[28]</text>
<text x="39.1" y="35.6">PIRQ</text>
<text x="99.9" y="35.9">SPI0_SI_TPM</text>
<text x="99.9" y="34.4">PIRQ</text>
<text x="25.9" y="41.4">[7]</text>
<text x="29.6" y="41.4">SPI0_TPM_CS2#</text>
<text x="30.7" y="39.3">[7,32]</text>
<text x="30.7" y="37.3">[7,32]</text>
<text x="36.9" y="39.3">SPI0_SO</text>
<text x="36.9" y="37.3">SPI0_SI</text>
<text x="99.9" y="37.8">SPI0_SO_TPM</text>
<text x="99.9" y="39.8">SPI0_TPM_CS2#</text>
<text x="29" y="45">[7,32]</text>
<text x="35.2" y="45">SPI0_CLK</text>
<text x="99.9" y="43.6">SPI0_CLK_TPM</text>
<text x="56" y="50.8">[12,21,23,25,26,27,32]</text>
<text x="75.7" y="50.8">BUF_PLT_RST#</text>
<text x="186.9" y="104.9">[9]</text>
<text x="186.9" y="106.8">[9]</text>
<text x="190.6" y="104.9">SATA_1_TXP</text>
<text x="190.6" y="106.8">SATA_1_TXN</text>
<text x="239.8" y="103.5">SATA_1_TXP_C</text>
<text x="239.8" y="105.4">SATA_1_TXN_C</text>
<text x="186.9" y="110.9">[9]</text>
<text x="186.9" y="112.8">[9]</text>
<text x="190.6" y="110.9">SATA_1_RXN</text>
<text x="190.6" y="112.8">SATA_1_RXP</text>
<text x="239.8" y="109.3">SATA_1_RXN_C</text>
<text x="239.8" y="111.2">SATA_1_RXP_C</text>
</g>
<g font-size="1.7" fill="#004080">
<text x="121.7" y="33.7">NC10</text>
<text x="121.7" y="35.6">PIRQ#/GPIO2</text>
<text x="136.9" y="33.2" transform="rotate(-90 136.9 33.2)">VHIO2</text>
<text x="138.9" y="32.4" transform="rotate(-90 138.9 32.4)">NC16</text>
<text x="144.7" y="33.2" transform="rotate(-90 144.7 33.2)">VHIO1</text>
<text x="150.4" y="31.5" transform="rotate(-90 150.4 31.5)">VSB</text>
<text x="152.3" y="33.7">PP/GPIO6</text>
<text x="156.8" y="35.6">NC4</text>
<text x="121.7" y="41.4">SCS#/GPIO5</text>
<text x="121.7" y="37.5">MOSI/GPIO7</text>
<text x="121.7" y="39.4">MISO</text>
<text x="151" y="41.4">SDA/GPIO0</text>
<text x="151.2" y="37.5">SCL/GPIO1</text>
<text x="121.7" y="45.2">SCLK</text>
<text x="121.7" y="43.3">NC13</text>
<text x="155" y="43.3">GPIO3</text>
<text x="156.8" y="45.2">NC5</text>
<text x="121.7" y="49.1">GPIO4</text>
<text x="121.7" y="51">PLTRST#</text>
<text x="121.7" y="53">NC14</text>
<text x="156.8" y="49.1">NC1</text>
<text x="156.8" y="51">NC6</text>
<text x="156.8" y="53">NC7</text>
<text x="121.7" y="56.8">NC9</text>
<text x="155.8" y="56.8">NC11</text>
<text x="155.8" y="58.7">NC12</text>
<text x="156.8" y="54.9">NC8</text>
<text x="133.1" y="62.7" transform="rotate(-90 133.1 62.7)">NC2</text>
<text x="135" y="62.7" transform="rotate(-90 135 62.7)">GND1</text>
<text x="136.9" y="62.7" transform="rotate(-90 136.9 62.7)">GND2</text>
<text x="138.9" y="62.7" transform="rotate(-90 138.9 62.7)">NC3</text>
<text x="140.8" y="62.7" transform="rotate(-90 140.8 62.7)">GND3</text>
<text x="155.8" y="60.7">NC15</text>
<text x="265.5" y="103.1">GND1</text>
<text x="265.5" y="105.1">A+</text>
<text x="265.5" y="107">A-</text>
<text x="265.5" y="108.9">GND2</text>
<text x="265.5" y="110.9">B-</text>
<text x="265.5" y="112.8">B+</text>
<text x="269" y="110.9">H1</text>
<text x="269" y="112.8">H2</text>
<text x="265.5" y="114.7">GND3</text>
</g>
<g font-size="1.7" fill="#400000">
<text x="223" y="103.9">10V</text>
<text x="223" y="105.9">10V</text>
<text x="223" y="109.7">10V</text>
<text x="223" y="111.7">10V</text>
</g>
<g font-size="1.4">
<text x="30.9" y="1.4">5</text>
<text x="88.9" y="1.4">4</text>
<text x="146.8" y="1.4">3</text>
<text x="204.7" y="1.4">2</text>
<text x="262.6" y="1.4">1</text>
<text x=".5" y="26.1">D</text>
<text x="292.1" y="26.1">D</text>
<text x=".5" y="71.9">C</text>
<text x="292.1" y="71.9">C</text>
<text x=".5" y="117.8">B</text>
<text x="292.1" y="117.8">B</text>
<text x=".5" y="163.6">A</text>
<text x="292.1" y="163.6">A</text>
<text x="30.9" y="186.8">5</text>
<text x="88.9" y="186.8">4</text>
<text x="146.8" y="186.8">3</text>
<text x="204.7" y="186.8">2</text>
<text x="262.6" y="186.8">1</text>
</g>
</svg>
